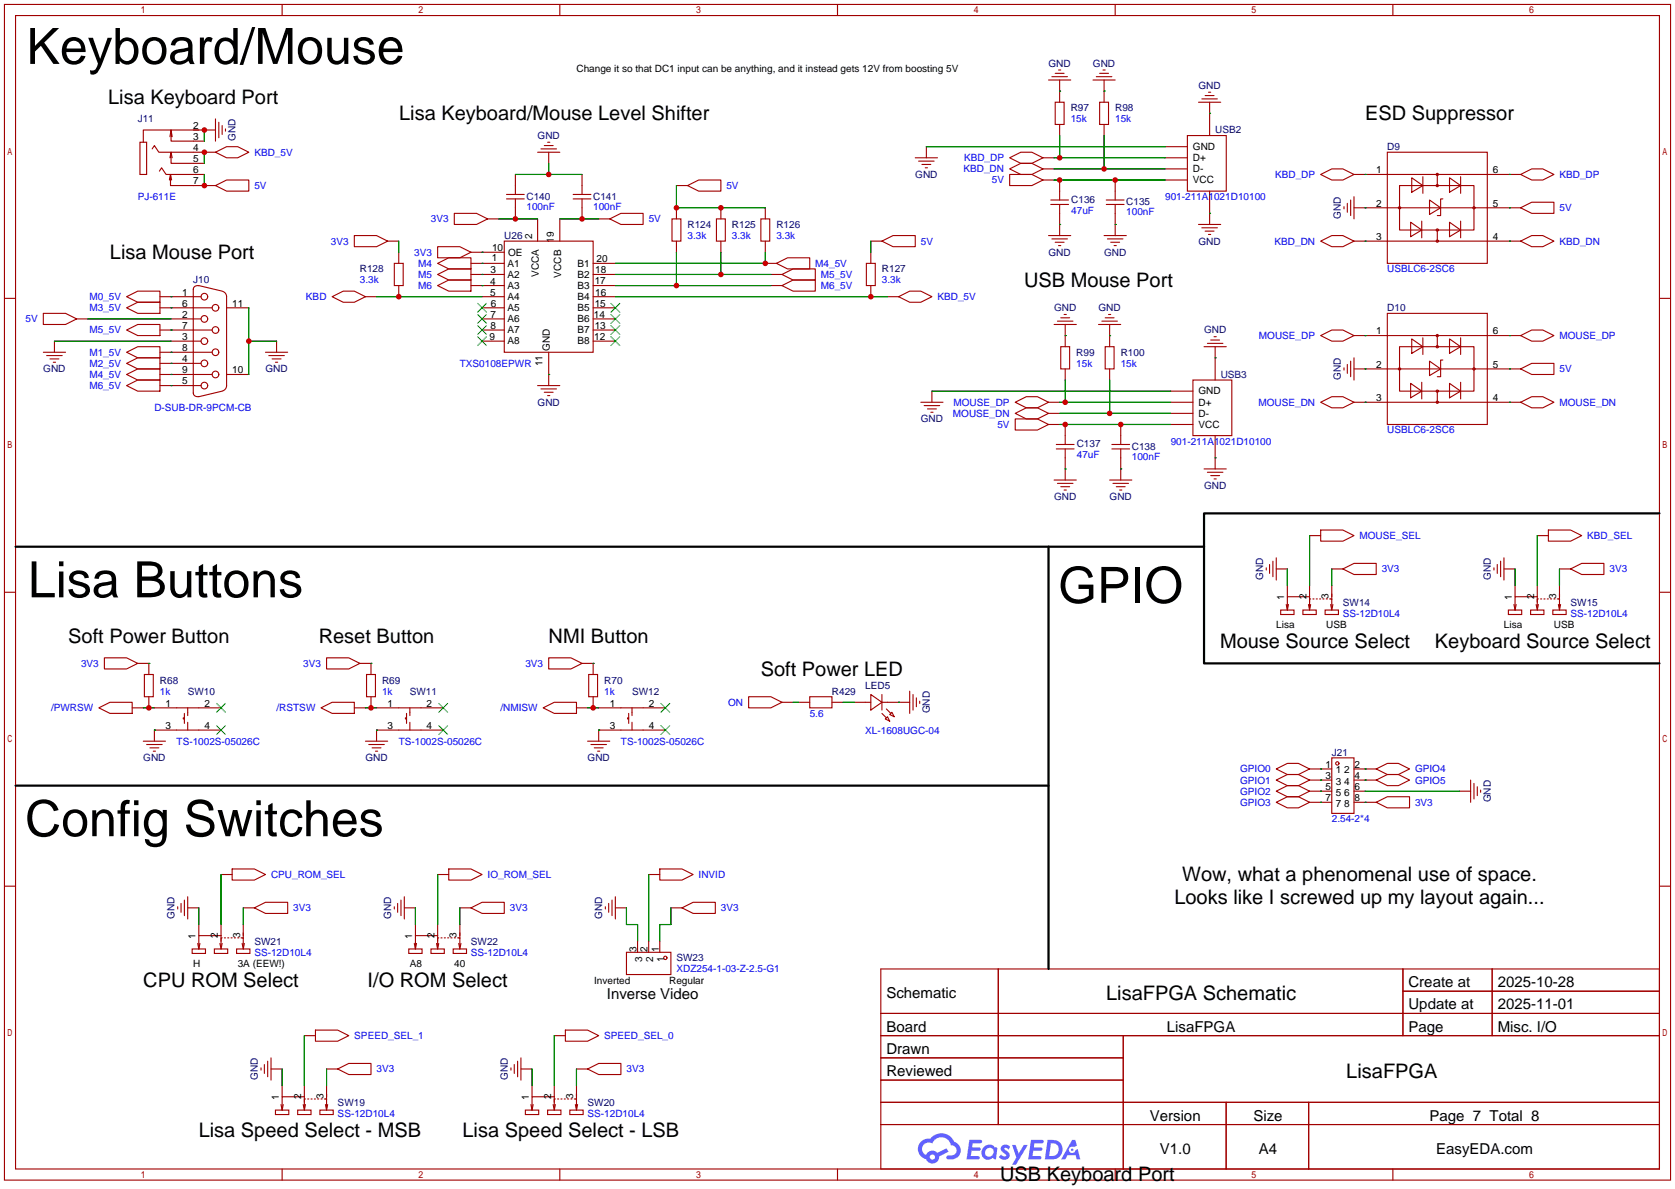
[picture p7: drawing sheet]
<svg xmlns="http://www.w3.org/2000/svg" width="383mm" height="272mm" viewBox="0 0 383 272" stroke-linecap="round" stroke-linejoin="round" font-family="sans-serif">
<g fill="none" stroke="#a10000" stroke-width=".25">
<path d="M1 1h381v268.7h-381zM3.6 3.6h375.9v263.6h-375.9zM64.5 1v2.6M128 1v2.6M191.5 1v2.6M255 1v2.6M318.5 1v2.6M1 68.2h2.6M379.5 68.2h2.5M1 135.4h2.6M379.5 135.4h2.5M1 202.6h2.6"/>
<path d="M379.5 202.6h2.5M201.4 221.5h178.1v45.7h-178.1zM201.4 231.6h178.1M201.4 236.7h178.1M228.3 221.5v35.5M256.9 236.7v30.5M320.8 221.5v15.2M320.8 226.6h58.7M341.2 221.5v15.2M201.4 241.8h55.5M201.4 252h178.1M201.4 246.9h55.5"/>
<path d="M201.4 257h178.1M280.4 252v15.2M299.3 252v15.2M64.5 267.2v2.5M128 267.2v2.5M191.5 267.2v2.5M255 267.2v2.5M318.5 267.2v2.5"/>
</g>
<g fill="#5487ff">
<path d="M229.2 261.9a1.3 1.3 0 0 1 1.8 .3l-.4 .6a.54 .54 0 0 0-.9-.2l.1 .2a1.28 1.28 0 0 1 .8 2 1.53 1.53 0 0 1-2.2-.3l.5-.6 .8 .4a.31 .31 0 0 0 .4-.2 .31 .31 0 0 0-.3-.4 1.12 1.12 0 0 1-.6-1.8z"/>
<path d="M231.4 261.7h.9l.6 2 1.2-2h.9l-2.7 4.5h-.9l1-1.6z"/>
<path d="M221.7 260.5h2.2a.46 .46 0 0 1 .5 .1 .46 .46 0 0 1 .1 .5l-.3 .2h-1.8l-.1 1h1.6a.4 .4 0 0 1 .4 .4 .4 .4 0 0 1-.4 .4h-1.7l-.2 1.1h1.4a.46 .46 0 0 1 .5 .1 .46 .46 0 0 1 .1 .5l-.3 .2h-2.7z"/>
<path d="M235.8 260.5h2.2a.47 .47 0 0 1 .5 .1 .47 .47 0 0 1 .1 .5l-.3 .2h-1.8l-.1 1h1.6a.4 .4 0 0 1 .4 .4 .4 .4 0 0 1-.4 .4l-1.7-.1-.2 1.2h1.4a.46 .46 0 0 1 .5 .1 .46 .46 0 0 1 .1 .5l-.3 .2h-2.7z"/>
<path d="M245.2 260.5h.7l.4 1.4-.7 .3a.75 .75 0 0 0-1.1 .3 .75 .75 0 0 0 .5 1.1 .75 .75 0 0 0 .9-.7l.5-.3 .7 2.4h-.9l-.2-.9h-1.9l-.5 .9h-.9z"/>
<path d="M239.6 260.5l-.7 4.5h1.5a2.27 2.27 0 0 0 2.6-2.3 2.27 2.27 0 0 0-2.7-2.2zM240.3 261.3a1.5 1.5 0 0 1 1.8 1.6 1.5 1.5 0 0 1-1.9 1.3h-.3z"/>
<path d="M225 262.2a1.6 1.6 0 0 0-.3 2.3 1.6 1.6 0 0 0 2.3 .2l.8 .3 .3-2.5-.2-.2-.5-.1a1.58 1.58 0 0 0-2.4 0zM225.6 262.7a.99 .99 0 0 1 1.6 .6 .99 .99 0 0 1-1.3 1.1 .98 .98 0 0 1-.3-1.7z"/>
<path d="M210.6 260.9a2.37 2.37 0 0 0 1.2 4.1 1.54 1.54 0 0 0 1.7 .9 1.54 1.54 0 0 0 1.3-1.6l2.1-1-.5-.8-2 1a1.57 1.57 0 0 0-2.6 .5 1.5 1.5 0 0 1-.8-2.1 1.5 1.5 0 0 1 2.2-.5 2.23 2.23 0 0 1 2.3-1.4 2.23 2.23 0 0 1 2 1.8 1.16 1.16 0 0 1 1.2 1.1 1.16 1.16 0 0 1-1.1 1.2h-.6a.47 .47 0 0 0-.6 .4 .47 .47 0 0 0 .4 .5 2.14 2.14 0 0 0 2.7-1.3 2.14 2.14 0 0 0-1.3-2.7 3.2 3.2 0 0 0-5.5-.7l-1.1 .1zM212.6 264.5a.6 .6 0 0 1 1.2 0 .6 .6 0 0 1-1.2 0z"/>
<circle cx="245.2" cy="262.8" r=".28"/>
</g>
<g fill="none" stroke="#a10000" stroke-width=".25">
<path d="M239.8 18.3h5.1M240.5 17.5h3.6M241.3 16.8h2M242.1 16h.5M242.3 18.3v5.1M249.9 18.3h5.1M250.7 17.5h3.6M251.5 16.8h2M252.2 16h.5M252.5 18.3v5.1M32 32.5h1.5v7.4h-1.5zM34.8 34l.5-.7 1 1.5h13"/>
<path d="M36.4 39.1l.6-.7 1 1.5h8.7M38.9 36.1l.2-1.3v2.5h7.6M39 39.9l.2 1.2M39.1 29.7l-.2 1.5M39.1 34.8l.3 1.3M39.4 31.2l-.3-1.5v2.6h7.6M44.2 29.7h5.1M45.5 29.7h-12.7v2.8M49.3 34.8l2.5-1.3h2.6l2.5 1.3-2.5 1.3h-2.6zM49.3 27.2v5.1M50 27.9v3.6M50.8 28.7v2"/>
<path d="M51.6 29.5v.5M117.9 39.9v4.6M122.9 34.8h5.1M123.7 34h3.6M124.5 33.3h2M125.2 32.5h.5M125.5 34.8v2.5M133.1 39.9v4.6M209.3 36.1h5.1M210.1 36.8h3.5M210.8 37.6h2.1M211.6 38.4h.5"/>
<path d="M211.8 33.5v2.6M230.9 39.9h5.1l2.5 1.2-2.5 1.3h-5.1zM230.9 36.1l2.5-1.3h2.6l2.5 1.3-2.5 1.2h-2.6zM230.9 38.6l2.5-1.3h2.6l2.5 1.3-2.5 1.3h-2.6zM238.5 38.6h2.5M238.5 36.1h2.5M241.3 23.4h2v5h-2zM242.3 28.4v2.6M251.5 23.4h2v5h-2zM252.5 28.4v2.6M266.4 38.6h5.1M266.4 36.1h5.1"/>
<path d="M266.4 33.5h5.1M271.5 31h8.9v12.7h-8.9zM274.1 23.4h5M274.8 22.6h3.6M275.6 21.8h2M276.4 21.1h.5M276.6 23.4v7.6M302 39.9l2.5-1.3h2.6l2.5 1.3-2.5 1.2h-2.6zM309.6 39.9h38.1M317.2 34.8h22.9v25.4h-22.9zM328.7 39.9v2.5M347.7 39.9l2.6-1.3h2.5l2.5 1.3-2.5 1.2h-2.5z"/>
<path d="M38.7 41.1l.3-1.2v2.5h10.3M49.3 42.4l2.5-1.3h5.1v2.6h-5.1zM81 53.8h5.1l2.5 1.3-2.5 1.3h-5.1zM88.6 55.1h2.6M91.2 57.7v2.5M100.1 56.4h5.1l2.5 1.3-2.5 1.2h-5.1zM103.9 48.8h5.1l2.5 1.2-2.5 1.3h-5.1zM107.7 57.7h7.6M111.5 50h2.5M115.3 55.1h20.3v25.4h-20.3zM115.8 45.5h4.1M115.8 44.5h4.1"/>
<path d="M117.9 45.5v4.5M122.9 50v5.1M128 50v5.1M131.1 45.5h4M131.1 44.5h4M133.1 45.5v4.5M136.9 50h2.5M139.4 50l2.6-1.2h5.1v2.5h-5.1zM153.7 50h2v5.1h-2zM154.7 42.4h2.5M154.7 47.5v2.5M154.7 55.1v2.6"/>
<path d="M157.2 42.4l2.6-1.3h5v2.6h-5zM163.8 50h2.1v5.1h-2.1zM164.8 47.5v2.5M164.8 55.1v2.6M174 50h2v5.1h-2zM175 47.5v2.5M175 55.1v2.6M199.1 57.7v2.5M199.1 55.1h2.6M201.7 55.1l2.5-1.3h5.1v2.6h-5.1zM238.5 41.1h2.5M239.8 53.8h5.1"/>
<path d="M240.3 46.7h4M240.3 45.7h4M240.5 54.6h3.6M241.3 55.4h2M242.1 56.1h.5M242.3 41.1v4.6M242.3 46.7v7.1M252.5 53.8h5.1M253 46.7h4M253 45.7h4M253.2 54.6h3.6M254 55.4h2"/>
<path d="M254.8 56.1h.5M255 41.1v4.6M255 46.7v7.1M266.4 41.1h5.1M274.1 51.3h5M274.8 52.1h3.6M275.6 52.8h2M276.4 53.6h.5M276.6 43.7v7.6M302 55.1l2.5-1.3h2.6l2.5 1.3-2.5 1.3h-2.6zM307.3 47.2v.6M308.1 46.5v2"/>
<path d="M308.9 45.7v3.6M309.6 55.1h38.1M309.6 47.5h38.1M309.6 45v5M320 42.4h17.1v10.2h-17.1zM322.6 50.8l2.5 1.8-2.5 1.5zM322.8 40.6l2.6 1.8-2.6 1.5zM325.1 50.5v3.9M325.4 40.4v3.8M326.9 45.7l2.5 1.8-2.5 1.5zM328.7 52.6v2.5M329.9 45.5h-.5v3.8h-.7"/>
<path d="M331.5 40.6l2.5 1.8-2.5 1.5zM331.5 50.8l2.5 1.8-2.5 1.5zM334 40.4v3.8M334 50.5v3.9M347.7 47.5l2.6-1.3h5v2.6h-5zM347.7 55.1l2.6-1.3h2.5l2.5 1.3-2.5 1.3h-2.5zM9.9 71.6h5.1l2.5 1.3-2.5 1.3h-5.1zM12.4 78v2.5M17.5 72.9h2.6M29 67.8l2.5-1.3h5.1v2.6h-5.1zM29 70.4l2.5-1.3h5.1v2.5h-5.1zM29 75.4l2.5-1.2h5.1v2.5h-5.1z"/>
<path d="M36.6 70.4h11.9M36.6 75.4h11.9M36.6 67.8h9.4M39.1 78h6.9M39.1 72.9h6.9M44.2 66v23.9M45.5 65.3l5.3 1.2M45.5 65.3a1 1 0 0 0-1.3 .9M50.9 66.6a1.27 1.27 0 0 1 .9 1.2v20.3l-.2 .7-.7 .6M51.8 70.4h5.1M63.2 78v2.5M75.9 67.8l2.6-1.3h2.5l2.6 1.3-2.6 1.3h-2.5z"/>
<path d="M83.6 67.8h2.5M90.2 60.2h2v5.1h-2zM91.2 65.3v2.5M100.1 60.2l2.5-1.3h5.1v2.6h-5.1zM100.1 65.3l2.5-1.3h5.1v2.5h-5.1zM100.1 62.7l2.5-1.2h5.1v2.5h-5.1zM107.7 60.2h7.6M107.7 62.7h7.6M107.7 65.3h7.6M110.2 70.4h5.1M110.2 75.4h5.1M110.2 78h5.1"/>
<path d="M110.2 72.9h5.1M110.2 67.8h5.1M135.6 70.4h5.1M135.6 75.4h5.1M135.6 78h5.1M135.6 72.9h5.1M135.6 67.8h5.1M135.6 60.2h5.1M135.6 62.7h5.1M135.6 65.3h5.1M175 60.2h2.5M176.3 62.7h2.5"/>
<path d="M176.3 65.3h2.5M177.5 60.2l2.6-1.3h5.1v2.6h-5.1zM178.8 62.7l2.6-1.2h5v2.5h-5zM178.8 65.3l2.6-1.3h5v2.5h-5zM198.1 60.2h2.1v5.1h-2.1zM199.1 65.3v2.5M202.9 67.8h2.6M205.5 67.8l2.5-1.3h2.6l2.5 1.3-2.5 1.3h-2.6zM241 74.2h5.1M241.8 73.4h3.6M242.6 79.2h2v5.1h-2zM242.6 72.6h2"/>
<path d="M243.3 71.9h.5M243.6 74.2v5M251.2 74.2h5.1M252 73.4h3.5M252.7 79.2h2.1v5.1h-2.1zM252.7 72.6h2.1M253.5 71.9h.5M253.7 74.2v5M275.3 79.2h5.1M276.1 78.5h3.6M276.9 77.7h2M277.6 77h.5"/>
<path d="M277.9 79.2v7.7M302 76.7l2.5-1.3h2.6l2.5 1.3-2.5 1.3h-2.6zM309.6 76.7h38.1M317.2 71.6h22.9v25.4h-22.9zM320 79.2h17.1v10.2h-17.1zM322.8 77.5l2.6 1.7-2.6 1.6zM325.4 77.2v3.8M328.7 76.7v2.5M331.5 77.5l2.5 1.7-2.5 1.6zM334 77.2v3.8M347.7 76.7l2.6-1.3h2.5l2.5 1.3-2.5 1.3h-2.5zM9.9 80.5h5.1"/>
<path d="M10.7 81.3h3.5M11.4 82h2.1M12.2 82.8h.5M29 80.5l2.5-1.3h5.1v2.6h-5.1zM29 83.1l2.5-1.3h5.1v2.5h-5.1zM29 85.6l2.5-1.3h5.1v2.6h-5.1zM29 88.1l2.5-1.2h5.1v2.5h-5.1zM36.6 85.6h11.9M36.6 80.5h11.9M36.6 88.1h9.4M36.6 83.1h9.4M44.2 89.8a.95 .95 0 0 0 1.3 .8"/>
<path d="M50.8 89.4l-5.3 1.3M51.8 85.6h5.1M60.7 80.5h5.1M61.5 81.3h3.5M62.2 82h2.1M63 82.8h.5M122.9 88.1h5.1M123.7 88.9h3.6M124.5 89.7h2M125.2 90.4h.5M125.5 80.5v7.6M210.6 91.9h5"/>
<path d="M211.3 92.7h3.6M212.1 93.5h2M212.9 94.2h.5M213.1 89.4v2.5M232.2 95.8h5l2.6 1.2-2.6 1.3h-5zM232.2 91.9l2.5-1.2h2.5l2.6 1.2-2.6 1.3h-2.5zM232.2 94.5l2.5-1.3h2.5l2.6 1.3-2.6 1.3h-2.5zM239.8 97h2.5M239.8 94.5h2.5M239.8 91.9h2.5M243.6 84.3v2.6M243.6 97v4.6"/>
<path d="M253.7 84.3v2.6M256.3 97v4.6M267.7 97h5.1M267.7 94.5h5.1M267.7 91.9h5.1M267.7 89.4h5.1M272.8 86.9h8.9v12.7h-8.9zM277.9 99.6v7.6M302 91.9l2.5-1.2h2.6l2.5 1.2-2.5 1.3h-2.6zM307.3 84.1v.5M308.1 83.3v2M308.9 82.6v3.5"/>
<path d="M309.6 91.9h38.1M309.6 81.8v5.1M309.6 84.3h38.1M322.6 87.6l2.5 1.8-2.5 1.5zM325.1 87.4v3.8M326.9 82.6l2.5 1.7-2.5 1.6zM328.7 89.4v2.5M329.9 82.3h-.5v3.8h-.7M331.5 87.6l2.5 1.8-2.5 1.5zM334 87.4v3.8M347.7 84.3l2.6-1.2h5v2.5h-5zM347.7 91.9l2.6-1.2h2.5l2.5 1.2-2.5 1.3h-2.5z"/>
<path d="M241 109.7h5.1M241.6 102.6h4M241.6 101.6h4M241.8 110.5h3.6M242.6 111.3h2M243.3 112h.5M243.6 102.6v7.1M253.7 109.7h5.1M254.3 102.6h4M254.3 101.6h4M254.5 110.5h3.6M255.3 111.3h2"/>
<path d="M256 112h.5M256.3 102.6v7.1M275.3 107.2h5.1M276.1 108h3.6M276.9 108.7h2M277.6 109.5h.5M289.6 129.8v.5M290.3 129v2.1M291.1 128.3v3.5M291.8 130h2.6M291.8 127.5v5.1M292.9 139.4h3v1.1h-3z"/>
<path d="M294.1 138.2l.3 1.2M294.4 133.9v2.5M294.6 138.2l-.2 1.2M297.9 139.4h3.1v1.1h-3.1zM299.2 138.2l.3 1.2 .2-1.2M299.5 136.4h-5.1v3M299.5 133.9v3.8M299.5 122.4h2.5M299.7 136.9h-.2v2M300.2 136.9h.3M301 136.9h.2M301.8 136.9h.2"/>
<path d="M302 121.2h5.1l2.5 1.2-2.5 1.3h-5.1zM302.5 136.9h.3M303 139.4h3.1v1.1h-3.1zM303.3 136.9h.2M304 136.9h.5v2M304.3 138.2l.2 1.2 .3-1.2M304.5 133.9v3.1M304.5 130h2.6M307.1 130l2.5-1.2h5.1v2.5h-5.1zM341.6 129.8v.5M342.4 129v2.1M343.2 128.3v3.5"/>
<path d="M343.9 130h2.6M343.9 127.5v5.1M344.9 139.4h3.1v1.1h-3.1zM346.2 138.2l.3 1.2M346.5 133.9v2.5M346.7 138.2l-.2 1.2M350 139.4h3.1v1.1h-3.1zM351.3 138.2l.2 1.2 .3-1.2M351.5 136.4h-5v3M351.5 122.4h2.6M351.5 133.9v3.8M351.8 136.9h-.3v2"/>
<path d="M352.3 136.9h.3M353.1 136.9h.2M353.8 136.9h.3M354.1 121.2h5.1l2.5 1.2-2.5 1.3h-5.1zM354.6 136.9h.2M355.1 139.4h3v1.1h-3zM355.3 136.9h.3M356.1 136.9h.5v2M356.4 138.2l.2 1.2 .3-1.2M356.6 130h2.6M356.6 133.9v3.1M359.2 130l2.5-1.2h5.1v2.5h-5.1z"/>
<path d="M23.9 150.4h5.1l2.5 1.2-2.5 1.3h-5.1zM31.5 151.6h2.5v2.6M33 154.2h2.1v5.1h-2.1zM34 159.3v2.5M74.7 150.4h5.1l2.5 1.2-2.5 1.3h-5.1zM82.3 151.6h2.5v2.6M83.8 154.2h2.1v5.1h-2.1zM84.8 159.3v2.5M125.5 150.4h5.1l2.5 1.2-2.5 1.3h-5.1zM133.1 151.6h2.5v2.6M134.6 154.2h2.1v5.1h-2.1zM135.6 159.3v2.5"/>
<path d="M171.2 159.3h5.1l2.5 1.2-2.5 1.3h-5.1zM185.2 159.3h5v2.5h-5zM199.1 158.8l2.6 1.7-2.6 1.8zM201.7 158.8v3.5M208 158v5.1M208.8 158.8v3.5M209.5 159.5v2M22.6 161.8l2.5-1.3h5.1v2.6h-5.1zM30.2 161.8h2.6M32.8 169.4h5M33.5 170.2h3.6M34.3 170.9h2"/>
<path d="M35.1 171.7h.5M35.3 161.8h15.2M42.2 164.1h-.3v.2h.3M42.2 163.1v2.3M42.9 161.8v1.8M42.9 165.1v1.8M50.5 166.9h-15.2v2.5M73.4 161.8l2.5-1.3h5.1v2.6h-5.1zM81 161.8h2.6M83.6 169.4h5M84.3 170.2h3.6M85.1 170.9h2"/>
<path d="M85.9 171.7h.5M86.1 161.8h15.2M93 164.1h-.3v.2h.3M93 163.1v2.3M93.7 161.8v1.8M93.7 165.1v1.8M101.3 166.9h-15.2v2.5M124.2 161.8l2.5-1.3h5.1v2.6h-5.1zM131.8 161.8h2.6M134.4 169.4h5M135.1 170.2h3.6M135.9 170.9h2"/>
<path d="M136.7 171.7h.5M136.9 161.8h15.2M143.8 164.1h-.3v.2h.3M143.8 163.1v2.3M144.5 161.8v1.8M144.5 165.1v1.8M152.1 166.9h-15.2v2.5M178.8 160.5h2.6M182.6 160.5h2.6M190.2 160.5h2.6M195.3 160.5h3.8M201.7 160.5h6.3"/>
<path d="M201.7 163.1l1 1M202.4 164.3l.5-.5 .6 1zM202.7 162.1l1 1M203.5 163.3l.5-.5 .5 1zM210.3 160.3v.5M291.8 175.8l2.6-1.3h2.5l2.6 1.3-2.6 1.2h-2.5zM291.8 178.3l2.6-1.3h2.5l2.6 1.3-2.6 1.3h-2.5zM299.5 175.8h5M299.5 178.3h5M304.5 173.2h5.1v12.7h-5.1zM309.6 175.8h5.1M309.6 178.3h5.1"/>
<path d="M314.7 175.8l2.5-1.3h2.6l2.5 1.3-2.5 1.2h-2.6zM314.7 178.3l2.5-1.3h2.6l2.5 1.3-2.5 1.3h-2.6zM336.3 178.3v5.1M337.1 179.1v3.5M337.8 179.8v2.1M50.5 199.9h2.6M53.1 198.6h5.1l2.5 1.3-2.5 1.3h-5.1zM100.1 199.9h2.5M102.6 198.6h5.1l2.5 1.3-2.5 1.3h-5.1zM148.3 199.9h2.6M150.9 198.6h5.1l2.5 1.3-2.5 1.3h-5.1zM291.8 180.8l2.6-1.2h2.5l2.6 1.2-2.6 1.3h-2.5z"/>
<path d="M291.8 183.4l2.6-1.3h2.5l2.6 1.3-2.6 1.3h-2.5zM299.5 183.4h5M299.5 180.8h5M309.6 183.4h5.1M309.6 180.8h2.6M314.7 183.4l2.5-1.3h5.1v2.6h-5.1zM333.8 180.8h2.5M338.6 180.6v.5M40.6 207.3v.5M41.4 206.5v2M42.2 205.7v3.6M42.9 207.5h2.6"/>
<path d="M42.9 205v5.1M43.9 216.9h3.1v1h-3.1zM45.2 215.6l.3 1.3M45.5 211.3v2.6M45.7 215.6l-.2 1.3M49 216.9h3.1v1h-3.1zM50.3 215.6l.2 1.3 .3-1.3M50.5 213.9h-5v3M50.5 211.3v3.8M50.8 214.4h-.3v2M51.3 214.4h.3M52.1 214.4h.2"/>
<path d="M52.8 214.4h.3M53.6 214.4h.2M54.1 216.9h3v1h-3zM54.4 214.4h.2M55.1 214.4h.5v2M55.4 215.6l.2 1.3 .3-1.3M55.6 211.3v3.2M55.6 207.5h2.6M58.2 207.5l2.5-1.3h5.1v2.6h-5.1zM90.2 207.3v.5M90.9 206.5v2M91.7 205.7v3.6"/>
<path d="M92.5 207.5h2.5M92.5 205v5.1M93.5 216.9h3v1h-3zM94.7 215.6l.3 1.3M95 211.3v2.6M95.2 215.6l-.2 1.3M98.6 216.9h3v1h-3zM99.8 215.6l.3 1.3 .2-1.3M100.1 213.9h-5.1v3M100.1 211.3v3.8M100.3 214.4h-.2v2M100.8 214.4h.3"/>
<path d="M101.6 214.4h.3M102.4 214.4h.2M103.1 214.4h.3M103.6 216.9h3.1v1h-3.1zM103.9 214.4h.2M104.6 214.4h.6v2M104.9 215.6l.3 1.3 .2-1.3M105.2 207.5h2.5M105.2 211.3v3.2M107.7 207.5l2.5-1.3h5.1v2.6h-5.1zM138.4 207.3v.5M139.2 206.5v2"/>
<path d="M140 205.7v3.6M140.7 207.5h2.6M140.7 205v5.1M143.3 217.7h10.1v5.1h-10.1zM145.8 215.1v2.6M148.3 215.1v2.6M150.9 215.1v2.6M153.4 207.5h2.6M156 207.5l2.5-1.3h5.1v2.6h-5.1zM69.6 236.7h2.5M72.1 235.5h5.1l2.6 1.2-2.6 1.3h-5.1zM126.7 236.7h2.6"/>
<path d="M129.3 235.5h5.1l2.5 1.2-2.5 1.3h-5.1zM59.7 244.1v.5M60.5 243.3v2.1M61.2 242.6v3.5M62 244.3h2.5M62 241.8v5.1M63 253.7h3v1.1h-3zM64.3 252.5l.2 1.2M64.5 248.2v2.5M64.8 252.5l-.3 1.2M68.1 253.7h3v1.1h-3zM69.3 252.5l.3 1.2 .2-1.2"/>
<path d="M69.6 250.7h-5.1v3M69.6 248.2v3.8M69.8 251.2h-.2v2M70.4 251.2h.2M71.1 251.2h.3M71.9 251.2h.2M72.6 251.2h.3M73.2 253.7h3v1.1h-3zM73.4 251.2h.3M74.2 251.2h.5v2M74.4 252.5l.3 1.2 .2-1.2M74.7 248.2v3.1"/>
<path d="M74.7 244.3h2.5M77.2 244.3l2.6-1.2h5v2.5h-5zM116.8 244.1v.5M117.6 243.3v2.1M118.4 242.6v3.5M119.1 244.3h2.6M119.1 241.8v5.1M120.1 253.7h3.1v1.1h-3.1zM121.4 252.5l.3 1.2M121.7 248.2v2.5M121.9 252.5l-.2 1.2M125.2 253.7h3.1v1.1h-3.1z"/>
<path d="M126.5 252.5l.2 1.2 .3-1.2M126.7 250.7h-5v3M126.7 248.2v3.8M127 251.2h-.3v2M127.5 251.2h.3M128.3 251.2h.2M129 251.2h.3M129.8 251.2h.2M130.3 253.7h3v1.1h-3zM130.6 251.2h.2M131.3 251.2h.5v2M131.6 252.5l.2 1.2 .3-1.2"/>
<path d="M131.8 244.3h2.6M131.8 248.2v3.1M134.4 244.3l2.5-1.2h5.1v2.5h-5.1z"/>
<circle cx="328.7" cy="39.9" r=".25"/>
<circle cx="320" cy="47.5" r=".25"/>
<circle cx="328.7" cy="52.6" r=".25"/>
<circle cx="328.7" cy="42.4" r=".25"/>
<circle cx="328.7" cy="55.1" r=".25"/>
<circle cx="337.1" cy="47.5" r=".25"/>
<circle cx="46.7" cy="67.8" r=".76"/>
<circle cx="46.7" cy="78" r=".76"/>
<circle cx="46.7" cy="72.9" r=".76"/>
<circle cx="49.3" cy="70.4" r=".76"/>
<circle cx="49.3" cy="75.4" r=".76"/>
<circle cx="328.7" cy="79.2" r=".25"/>
<circle cx="328.7" cy="76.7" r=".25"/>
<circle cx="46.7" cy="83.1" r=".76"/>
<circle cx="46.7" cy="88.1" r=".76"/>
<circle cx="49.3" cy="80.5" r=".76"/>
<circle cx="49.3" cy="85.6" r=".76"/>
<circle cx="320" cy="84.3" r=".25"/>
<circle cx="328.7" cy="91.9" r=".25"/>
<circle cx="328.7" cy="89.4" r=".25"/>
<circle cx="337.1" cy="84.3" r=".25"/>
<circle cx="305.8" cy="174.5" r=".38"/>
<circle cx="152.1" cy="218.9" r=".38"/>
</g>
<g fill="none" stroke="#008700" stroke-width=".25">
<path d="M46.7 29.7v2.6M46.7 34.8v2.5M46.7 39.9v2.5M117.9 39.9h15.2M125.5 37.3v2.6M211.8 33.5h54.6M241 38.6h25.4M241 36.1h25.4M242.3 20.8h.1M242.3 31v5.1M252.5 20.8h.1M252.5 31v7.6"/>
<path d="M276.6 25.9h.1M312.2 39.9h.1M345.2 39.9h.1M91.2 55.1v2.6M110.2 57.7h.1M114 50h8.9M128 50h8.9M154.7 42.4v5.1h20.3M154.7 57.7v7.6M164.8 57.7v5M175 57.7v2.5h-34.3M199.1 55.1v2.6"/>
<path d="M241 41.1h25.4M242.3 51.3h.1M255 51.3h.1M276.6 48.8h.1M312.2 55.1h.1M312.2 47.5h.1M345.2 47.5h.1M345.2 55.1h.1M12.4 78h26.7M20.1 72.9h19M39.1 67.8h.1M39.1 70.4h.1"/>
<path d="M39.1 75.4h.1M56.9 70.4v15.2M56.9 78h6.3M86.1 67.8h24.1M110.2 60.2h.1M110.2 62.7h.1M110.2 65.3h.1M140.7 62.7h35.6M140.7 65.3h35.6M140.7 67.8h62.2M243.6 76.7h.1M253.7 76.7h.1"/>
<path d="M312.2 76.7h.1M345.2 76.7h.1M39.1 83.1h.1M39.1 88.1h.1M39.1 80.5h.1M39.1 85.6h.1M125.5 85.6h.1M213.1 89.4h54.6M242.3 97h25.4M242.3 91.9h25.4M242.3 94.5h25.4M243.6 86.9v5"/>
<path d="M253.7 86.9v7.6M277.9 81.8h.1M312.2 91.9h.1M312.2 84.3h.1M345.2 84.3h.1M345.2 91.9h.1M243.6 107.2h.1M256.3 107.2h.1M277.9 104.6h.1M294.4 130v3.9M299.5 122.4v11.5M304.5 130v3.9"/>
<path d="M346.5 130v3.9M351.5 122.4v11.5M356.6 130v3.9M34 151.6h.1M84.8 151.6h.1M135.6 151.6h.1M32.8 161.8h2.5M35.3 166.9h.1M83.6 161.8h2.5M86.1 166.9h.1M134.4 161.8h2.5M136.9 166.9h.1"/>
<path d="M181.4 160.5h1.2M192.8 160.5h2.5M205.5 160.5h.1M302 175.8h.1M302 178.3h.1M312.2 175.8h.1M312.2 178.3h.1M50.5 199.9v11.4M100.1 199.9v11.4M148.3 199.9v15.2M302 180.8h.1M302 183.4h.1"/>
<path d="M312.2 183.4h.1M312.2 180.8h21.6M45.5 207.5v3.8M55.6 207.5v3.8M95 207.5v3.8M105.2 207.5v3.8M143.3 207.5v3.8h2.5v3.8M153.4 207.5v3.8h-2.5v3.8M69.6 236.7v11.5M126.7 236.7v11.5M64.5 244.3v3.9M74.7 244.3v3.9"/>
<path d="M121.7 244.3v3.9M131.8 244.3v3.9"/>
</g>
<g fill="none" stroke="#3c3" stroke-width=".25">
<path d="M109.2 69.3l2.1 2.1M109.2 71.9l2.1 2M109.2 74.4l2.1 2.1M109.2 77l2.1 2M111.3 69.3l-2.1 2.1M111.3 71.9l-2.1 2M111.3 74.4l-2.1 2.1M111.3 77l-2.1 2M139.7 77l2 2M139.7 74.4l2 2.1M139.7 71.9l2 2M139.7 69.3l2 2.1"/>
<path d="M141.7 77l-2 2M141.7 74.4l-2 2.1M141.7 71.9l-2 2M141.7 69.3l-2 2.1M49.5 165.9l2.1 2M49.5 160.8l2.1 2M51.6 165.9l-2.1 2M51.6 160.8l-2.1 2M100.3 165.9l2.1 2M100.3 160.8l2.1 2M102.4 165.9l-2.1 2M102.4 160.8l-2.1 2"/>
<path d="M151.1 165.9l2.1 2M151.1 160.8l2.1 2M153.2 165.9l-2.1 2M153.2 160.8l-2.1 2"/>
</g>
<path d="M379.5 117.3h-104.2v7.7h-271.7M239.8 125v96.5M275.3 125v26.6h104.2M3.6 179.6h236.2" fill="none" stroke="#000" stroke-width=".51"/>
<g fill="#c00">
<circle cx="84.8" cy="161.8" r=".63"/>
<circle cx="135.6" cy="161.8" r=".63"/>
<circle cx="34" cy="161.8" r=".63"/>
<circle cx="56.9" cy="78" r=".63"/>
<circle cx="117.9" cy="50" r=".63"/>
<circle cx="133.1" cy="50" r=".63"/>
<circle cx="125.5" cy="39.9" r=".63"/>
<circle cx="164.8" cy="47.5" r=".63"/>
<circle cx="154.7" cy="47.5" r=".63"/>
<circle cx="175" cy="60.2" r=".63"/>
<circle cx="164.8" cy="62.7" r=".63"/>
<circle cx="154.7" cy="65.3" r=".63"/>
<circle cx="46.7" cy="29.7" r=".63"/>
<circle cx="46.7" cy="42.4" r=".63"/>
<circle cx="46.7" cy="34.8" r=".63"/>
<circle cx="199.1" cy="67.8" r=".63"/>
<circle cx="91.2" cy="67.8" r=".63"/>
<circle cx="256.3" cy="97" r=".63"/>
<circle cx="243.6" cy="97" r=".63"/>
<circle cx="243.6" cy="91.9" r=".63"/>
<circle cx="253.7" cy="94.5" r=".63"/>
<circle cx="255" cy="41.1" r=".63"/>
<circle cx="242.3" cy="41.1" r=".63"/>
<circle cx="252.5" cy="38.6" r=".63"/>
<circle cx="242.3" cy="36.1" r=".63"/>
</g>
<g font-size="11.4">
<text x="6.1" y="14.6">Keyboard/Mouse</text>
<text x="6.4" y="136.5">Lisa Buttons</text>
<text x="242" y="137.8">GPIO</text>
<text x="5.7" y="191.1">Config Switches</text>
</g>
<g font-size="4.6">
<text x="24.7" y="23.7">Lisa Keyboard Port</text>
<text x="91.3" y="27.5">Lisa Keyboard/Mouse Level Shifter</text>
<text x="312.2" y="27.5">ESD Suppressor</text>
<text x="25.1" y="59.2">Lisa Mouse Port</text>
<text x="234.2" y="65.6">USB Mouse Port</text>
<text x="15.6" y="146.9">Soft Power Button</text>
<text x="72.9" y="146.9">Reset Button</text>
<text x="125.5" y="146.9">NMI Button</text>
<text x="279" y="148.1">Mouse Source Select</text>
<text x="328.1" y="148.1">Keyboard Source Select</text>
<text x="174" y="154.5">Soft Power LED</text>
<text x="270.3" y="201.5">Wow, what a phenomenal use of space.</text>
<text x="268.6" y="206.6">Looks like I screwed up my layout again...</text>
<text x="32.8" y="225.6">CPU ROM Select</text>
<text x="84.1" y="225.6">I/O ROM Select</text>
<text x="252.9" y="228.5">LisaFPGA Schematic</text>
<text x="307.9" y="246.3">LisaFPGA</text>
<text x="45.4" y="259.9">Lisa Speed Select - MSB</text>
<text x="105.8" y="259.9">Lisa Speed Select - LSB</text>
<text x="228.7" y="270.1">USB Keyboard Port</text>
</g>
<g font-size="3.4">
<text x="322.1" y="225.7">Create at</text>
<text x="342.5" y="225.7">2025-10-28</text>
<text x="138.8" y="228.4">Inverse Video</text>
<text x="202.7" y="228.2">Schematic</text>
<text x="322.1" y="230.7">Update at</text>
<text x="342.5" y="230.7">2025-11-01</text>
<text x="202.7" y="235.8">Board</text>
<text x="266.9" y="235.8">LisaFPGA</text>
<text x="322.1" y="235.8">Page</text>
<text x="342.5" y="235.8">Misc. I/O</text>
<text x="202.7" y="240.9">Drawn</text>
<text x="202.7" y="246">Reviewed</text>
<text x="262.9" y="256.1">Version</text>
<text x="286.6" y="256.1">Size</text>
<text x="326.9" y="256.1">Page 7 Total 8</text>
<text x="265.2" y="263.8">V1.0</text>
<text x="287.9" y="263.8">A4</text>
<text x="328.4" y="263.8">EasyEDA.com</text>
</g>
<g font-size="2.3">
<text x="131.8" y="16.5">Change it so that DC1 input can be anything, and it instead gets 12V from boosting 5V</text>
<text x="44.2" y="29.5">2</text>
<text x="44.2" y="32">3</text>
<text x="44.2" y="34.5">4</text>
<text x="272.8" y="34.3">GND</text>
<text x="44.2" y="37.1">5</text>
<text x="44.2" y="39.6">6</text>
<text x="272.8" y="41.9">VCC</text>
<text x="272.8" y="39.4">D-</text>
<text x="272.8" y="36.8">D+</text>
<text x="314.7" y="39.6">1</text>
<text x="341.4" y="39.6">6</text>
<text x="44.2" y="42.2">7</text>
<text x="314.7" y="47.2">2</text>
<text x="341.4" y="47.2">5</text>
<text x="112.5" y="59.7">1</text>
<text x="112.5" y="57.3">10</text>
<text x="116.2" y="58.5">OE</text>
<text x="121.7" y="54.7" transform="rotate(-90 121.7 54.7)">2</text>
<text x="126.7" y="55.5" transform="rotate(-90 126.7 55.5)">19</text>
<text x="136.4" y="59.8">20</text>
<text x="314.7" y="54.9">3</text>
<text x="341.4" y="54.9">4</text>
<text x="112.1" y="65.1">4</text>
<text x="112.2" y="62.5">3</text>
<text x="116.1" y="61">A1</text>
<text x="116.1" y="63.5">A2</text>
<text x="123.2" y="63.3" transform="rotate(-90 123.2 63.3)">VCCA</text>
<text x="128.3" y="63.4" transform="rotate(-90 128.3 63.4)">VCCB</text>
<text x="132.1" y="63.5">B2</text>
<text x="132.1" y="61">B1</text>
<text x="136" y="65">17</text>
<text x="136.1" y="62.5">18</text>
<text x="41.7" y="70.1">6</text>
<text x="41.7" y="67.6">1</text>
<text x="53.1" y="70.1">11</text>
<text x="112.1" y="67.6">5</text>
<text x="112.3" y="70.1">6</text>
<text x="116.1" y="66">A3</text>
<text x="116.1" y="68.6">A4</text>
<text x="116.1" y="71.1">A5</text>
<text x="132.1" y="71.1">B5</text>
<text x="132.1" y="68.6">B4</text>
<text x="132.1" y="66">B3</text>
<text x="136" y="70.1">15</text>
<text x="136.1" y="67.6">16</text>
<text x="41.7" y="75.2">7</text>
<text x="41.7" y="77.7">3</text>
<text x="41.7" y="72.6">2</text>
<text x="112" y="77.6">9</text>
<text x="112.2" y="72.6">7</text>
<text x="112.2" y="75.2">8</text>
<text x="116.1" y="73.7">A6</text>
<text x="116.1" y="76.2">A7</text>
<text x="132.1" y="76.2">B7</text>
<text x="132.1" y="73.7">B6</text>
<text x="135.8" y="72.6">14</text>
<text x="135.9" y="77.6">12</text>
<text x="136" y="75.2">13</text>
<text x="314.7" y="76.5">1</text>
<text x="341.4" y="76.5">6</text>
<text x="41.7" y="80.3">8</text>
<text x="41.7" y="82.8">4</text>
<text x="116.1" y="78.7">A8</text>
<text x="124" y="83.7" transform="rotate(-90 124 83.7)">11</text>
<text x="125.8" y="80.2" transform="rotate(-90 125.8 80.2)">GND</text>
<text x="132.1" y="78.7">B8</text>
<text x="41.7" y="85.3">9</text>
<text x="41.7" y="87.9">5</text>
<text x="53.1" y="85.3">10</text>
<text x="314.7" y="84.1">2</text>
<text x="341.4" y="84.1">5</text>
<text x="274.1" y="95.3">D-</text>
<text x="274.1" y="92.7">D+</text>
<text x="274.1" y="90.2">GND</text>
<text x="314.7" y="91.7">3</text>
<text x="341.4" y="91.7">4</text>
<text x="274.1" y="97.8">VCC</text>
<text x="293.7" y="137.1" transform="rotate(-90 293.7 137.1)">1</text>
<text x="298.7" y="136.9" transform="rotate(-90 298.7 136.9)">2</text>
<text x="303.8" y="136.9" transform="rotate(-90 303.8 136.9)">3</text>
<text x="345.7" y="137.1" transform="rotate(-90 345.7 137.1)">1</text>
<text x="350.8" y="136.9" transform="rotate(-90 350.8 136.9)">2</text>
<text x="355.9" y="136.9" transform="rotate(-90 355.9 136.9)">3</text>
<text x="291.8" y="143.5">Lisa</text>
<text x="303.3" y="143.5">USB</text>
<text x="343.9" y="143.5">Lisa</text>
<text x="355.3" y="143.5">USB</text>
<text x="37.8" y="161.5">1</text>
<text x="46.7" y="161.5">2</text>
<text x="88.6" y="161.5">1</text>
<text x="97.5" y="161.5">2</text>
<text x="139.4" y="161.5">1</text>
<text x="148.3" y="161.5">2</text>
<text x="37.8" y="166.6">3</text>
<text x="46.7" y="166.6">4</text>
<text x="88.6" y="166.6">3</text>
<text x="97.5" y="166.6">4</text>
<text x="139.4" y="166.6">3</text>
<text x="148.3" y="166.6">4</text>
<text x="303.1" y="175.5">1</text>
<text x="303.1" y="178.1">3</text>
<text x="305.5" y="176.8">1</text>
<text x="305.5" y="179.3">3</text>
<text x="307.4" y="179.3">4</text>
<text x="307.4" y="176.8">2</text>
<text x="309.8" y="178.1">4</text>
<text x="309.8" y="175.5">2</text>
<text x="303.1" y="180.6">5</text>
<text x="303.1" y="183.1">7</text>
<text x="305.5" y="181.9">5</text>
<text x="305.5" y="184.4">7</text>
<text x="307.4" y="184.4">8</text>
<text x="307.4" y="181.9">6</text>
<text x="309.8" y="183.1">8</text>
<text x="309.8" y="180.6">6</text>
<text x="44.7" y="214.6" transform="rotate(-90 44.7 214.6)">1</text>
<text x="49.8" y="214.4" transform="rotate(-90 49.8 214.4)">2</text>
<text x="54.9" y="214.4" transform="rotate(-90 54.9 214.4)">3</text>
<text x="94.3" y="214.6" transform="rotate(-90 94.3 214.6)">1</text>
<text x="99.3" y="214.4" transform="rotate(-90 99.3 214.4)">2</text>
<text x="104.4" y="214.4" transform="rotate(-90 104.4 214.4)">3</text>
<text x="44.2" y="221">H</text>
<text x="54.4" y="221">3A (EEW!)</text>
<text x="93.7" y="221">A8</text>
<text x="103.9" y="221">40</text>
<text x="145.5" y="217.6" transform="rotate(-90 145.5 217.6)">3</text>
<text x="146.8" y="219.9" transform="rotate(-90 146.8 219.9)">3</text>
<text x="148.1" y="217.6" transform="rotate(-90 148.1 217.6)">2</text>
<text x="149.4" y="219.9" transform="rotate(-90 149.4 219.9)">2</text>
<text x="150.6" y="217.6" transform="rotate(-90 150.6 217.6)">1</text>
<text x="151.9" y="219.9" transform="rotate(-90 151.9 219.9)">1</text>
<text x="135.9" y="224.8">Inverted</text>
<text x="153" y="224.8">Regular</text>
<text x="63.8" y="251.4" transform="rotate(-90 63.8 251.4)">1</text>
<text x="68.9" y="251.2" transform="rotate(-90 68.9 251.2)">2</text>
<text x="73.9" y="251.2" transform="rotate(-90 73.9 251.2)">3</text>
<text x="120.9" y="251.4" transform="rotate(-90 120.9 251.4)">1</text>
<text x="126" y="251.2" transform="rotate(-90 126 251.2)">2</text>
<text x="131.1" y="251.2" transform="rotate(-90 131.1 251.2)">3</text>
</g>
<g font-size="2.3" fill="#000080">
<text x="239.8" y="15.3">GND</text>
<text x="249.9" y="15.3">GND</text>
<text x="274.1" y="20.3">GND</text>
<text x="31.5" y="28">J11</text>
<text x="244.9" y="25.4">R97</text>
<text x="255" y="25.4">R98</text>
<text x="53.9" y="32.3" transform="rotate(-90 53.9 32.3)">GND</text>
<text x="122.9" y="31.8">GND</text>
<text x="277.9" y="30.5">USB2</text>
<text x="317.2" y="34.3">D9</text>
<text x="209.3" y="40.7">GND</text>
<text x="120.4" y="45.6">C140</text>
<text x="135.6" y="45.6">C141</text>
<text x="245" y="46.4">C136</text>
<text x="257.6" y="46.9">C135</text>
<text x="157.2" y="52.1">R124</text>
<text x="167.4" y="52.1">R125</text>
<text x="177.5" y="52.1">R126</text>
<text x="306.6" y="50" transform="rotate(-90 306.6 50)">GND</text>
<text x="115.3" y="54.6">U26</text>
<text x="239.8" y="58.4">GND</text>
<text x="252.5" y="58.4">GND</text>
<text x="274.1" y="55.9">GND</text>
<text x="44.2" y="64.8">J10</text>
<text x="82.3" y="62.3">R128</text>
<text x="201.7" y="62.3">R127</text>
<text x="241" y="71.1">GND</text>
<text x="251.2" y="71.1">GND</text>
<text x="317.2" y="71.1">D10</text>
<text x="275.3" y="76.2">GND</text>
<text x="246.1" y="81.3">R99</text>
<text x="256.3" y="81.3">R100</text>
<text x="9.9" y="85.1">GND</text>
<text x="60.7" y="85.1">GND</text>
<text x="279.1" y="86.4">USB3</text>
<text x="306.6" y="86.9" transform="rotate(-90 306.6 86.9)">GND</text>
<text x="122.9" y="92.7">GND</text>
<text x="210.6" y="96.5">GND</text>
<text x="246.2" y="102.3">C137</text>
<text x="258.8" y="102.8">C138</text>
<text x="275.3" y="111.8">GND</text>
<text x="241" y="114.3">GND</text>
<text x="253.7" y="114.3">GND</text>
<text x="288.8" y="132.6" transform="rotate(-90 288.8 132.6)">GND</text>
<text x="340.9" y="132.6" transform="rotate(-90 340.9 132.6)">GND</text>
<text x="307.1" y="138.5">SW14</text>
<text x="359.2" y="138.5">SW15</text>
<text x="36.6" y="156.2">R68</text>
<text x="42.9" y="158.8">SW10</text>
<text x="87.4" y="156.2">R69</text>
<text x="93.7" y="158.8">SW11</text>
<text x="138.2" y="156.2">R70</text>
<text x="144.5" y="158.8">SW12</text>
<text x="190.2" y="158.8">R429</text>
<text x="197.9" y="157.5">LED5</text>
<text x="212.6" y="163.1" transform="rotate(-90 212.6 163.1)">GND</text>
<text x="304.5" y="172.7">J21</text>
<text x="32.8" y="174">GND</text>
<text x="83.6" y="174">GND</text>
<text x="134.4" y="174">GND</text>
<text x="340.9" y="183.4" transform="rotate(-90 340.9 183.4)">GND</text>
<text x="39.9" y="210.1" transform="rotate(-90 39.9 210.1)">GND</text>
<text x="58.2" y="215.9">SW21</text>
<text x="89.4" y="210.1" transform="rotate(-90 89.4 210.1)">GND</text>
<text x="107.7" y="215.9">SW22</text>
<text x="137.7" y="210.1" transform="rotate(-90 137.7 210.1)">GND</text>
<text x="154.7" y="219.7">SW23</text>
<text x="59" y="246.9" transform="rotate(-90 59 246.9)">GND</text>
<text x="116.1" y="246.9" transform="rotate(-90 116.1 246.9)">GND</text>
<text x="77.2" y="252.8">SW19</text>
<text x="134.4" y="252.8">SW20</text>
</g>
<g font-size="2.3" fill="#00f">
<text x="244.9" y="28">15k</text>
<text x="255" y="28">15k</text>
<text x="58.2" y="35.6">KBD_5V</text>
<text x="220.3" y="39.4">KBD_DN</text>
<text x="220.5" y="36.9">KBD_DP</text>
<text x="226.8" y="41.9">5V</text>
<text x="291.6" y="40.7">KBD_DP</text>
<text x="356.6" y="40.7">KBD_DP</text>
<text x="31.5" y="45.7">PJ-611E</text>
<text x="58.2" y="43.2">5V</text>
<text x="120.4" y="47.9">100nF</text>
<text x="135.6" y="47.9">100nF</text>
<text x="166.1" y="43.2">5V</text>
<text x="266.4" y="45.7">901-211A1021D10100</text>
<text x="98.5" y="50.8">3V3</text>
<text x="148.3" y="50.8">5V</text>
<text x="245" y="48.9">47uF</text>
<text x="257.6" y="49.2">100nF</text>
<text x="356.6" y="48.3">5V</text>
<text x="75.7" y="55.9">3V3</text>
<text x="94.7" y="58.4">3V3</text>
<text x="157.2" y="54.6">3.3k</text>
<text x="167.4" y="54.6">3.3k</text>
<text x="177.5" y="54.6">3.3k</text>
<text x="210.6" y="55.9">5V</text>
<text x="291.5" y="55.9">KBD_DN</text>
<text x="356.6" y="55.9">KBD_DN</text>
<text x="82.3" y="64.8">3.3k</text>
<text x="95.6" y="61">M4</text>
<text x="95.6" y="63.5">M5</text>
<text x="186.4" y="61">M4_5V</text>
<text x="187.7" y="63.5">M5_5V</text>
<text x="201.7" y="64.8">3.3k</text>
<text x="317.2" y="62.3">USBLC6-2SC6</text>
<text x="20.4" y="68.6">M0_5V</text>
<text x="20.4" y="71.1">M3_5V</text>
<text x="70" y="68.6">KBD</text>
<text x="95.6" y="66.1">M6</text>
<text x="187.7" y="66.1">M6_5V</text>
<text x="214.4" y="68.6">KBD_5V</text>
<text x="5.8" y="73.7">5V</text>
<text x="20.4" y="76.2">M5_5V</text>
<text x="287.9" y="77.5">MOUSE_DP</text>
<text x="356.6" y="77.5">MOUSE_DP</text>
<text x="20.4" y="81.3">M1_5V</text>
<text x="20.4" y="83.8">M2_5V</text>
<text x="105.2" y="83.8">TXS0108EPWR</text>
<text x="246.1" y="83.8">15k</text>
<text x="256.3" y="83.8">15k</text>
<text x="20.4" y="86.4">M4_5V</text>
<text x="20.4" y="88.9">M6_5V</text>
<text x="356.6" y="85.1">5V</text>
<text x="35.3" y="94">D-SUB-DR-9PCM-CB</text>
<text x="217.9" y="95.3">MOUSE_DN</text>
<text x="218" y="92.7">MOUSE_DP</text>
<text x="287.8" y="92.7">MOUSE_DN</text>
<text x="356.6" y="92.7">MOUSE_DN</text>
<text x="228.1" y="97.8">5V</text>
<text x="267.7" y="101.6">901-211A1021D10100</text>
<text x="317.2" y="99.1">USBLC6-2SC6</text>
<text x="246.2" y="104.8">47uF</text>
<text x="258.8" y="105.1">100nF</text>
<text x="310.9" y="123.2">MOUSE_SEL</text>
<text x="363" y="123.2">KBD_SEL</text>
<text x="316" y="130.8">3V3</text>
<text x="368" y="130.8">3V3</text>
<text x="307.1" y="141">SS-12D10L4</text>
<text x="359.2" y="141">SS-12D10L4</text>
<text x="18.5" y="152.4">3V3</text>
<text x="69.3" y="152.4">3V3</text>
<text x="120.1" y="152.4">3V3</text>
<text x="36.6" y="158.8">1k</text>
<text x="87.4" y="158.8">1k</text>
<text x="138.2" y="158.8">1k</text>
<text x="166.5" y="161.3">ON</text>
<text x="11.7" y="162.6">/PWRSW</text>
<text x="63.2" y="162.6">/RSTSW</text>
<text x="114.4" y="162.6">/NMISW</text>
<text x="185.2" y="163.9">5.6</text>
<text x="197.9" y="167.7">XL-1608UGC-04</text>
<text x="40.4" y="170.2">TS-1002S-05026C</text>
<text x="91.2" y="170.2">TS-1002S-05026C</text>
<text x="142" y="170.2">TS-1002S-05026C</text>
<text x="283.6" y="176.6">GPIO0</text>
<text x="283.6" y="179.1">GPIO1</text>
<text x="323.6" y="176.6">GPIO4</text>
<text x="323.6" y="179.1">GPIO5</text>
<text x="283.6" y="181.6">GPIO2</text>
<text x="283.6" y="184.2">GPIO3</text>
<text x="323.6" y="184.2">3V3</text>
<text x="304.5" y="188">2.54-2*4</text>
<text x="62" y="200.7">CPU_ROM_SEL</text>
<text x="111.5" y="200.7">IO_ROM_SEL</text>
<text x="159.8" y="200.7">INVID</text>
<text x="67.1" y="208.3">3V3</text>
<text x="116.6" y="208.3">3V3</text>
<text x="164.8" y="208.3">3V3</text>
<text x="58.2" y="218.5">SS-12D10L4</text>
<text x="107.7" y="218.5">SS-12D10L4</text>
<text x="154.7" y="222.3">XDZ254-1-03-Z-2.5-G1</text>
<text x="81" y="237.5">SPEED_SEL_1</text>
<text x="138.2" y="237.5">SPEED_SEL_0</text>
<text x="86.1" y="245.1">3V3</text>
<text x="143.3" y="245.1">3V3</text>
<text x="77.2" y="255.3">SS-12D10L4</text>
<text x="134.4" y="255.3">SS-12D10L4</text>
</g>
</svg>
